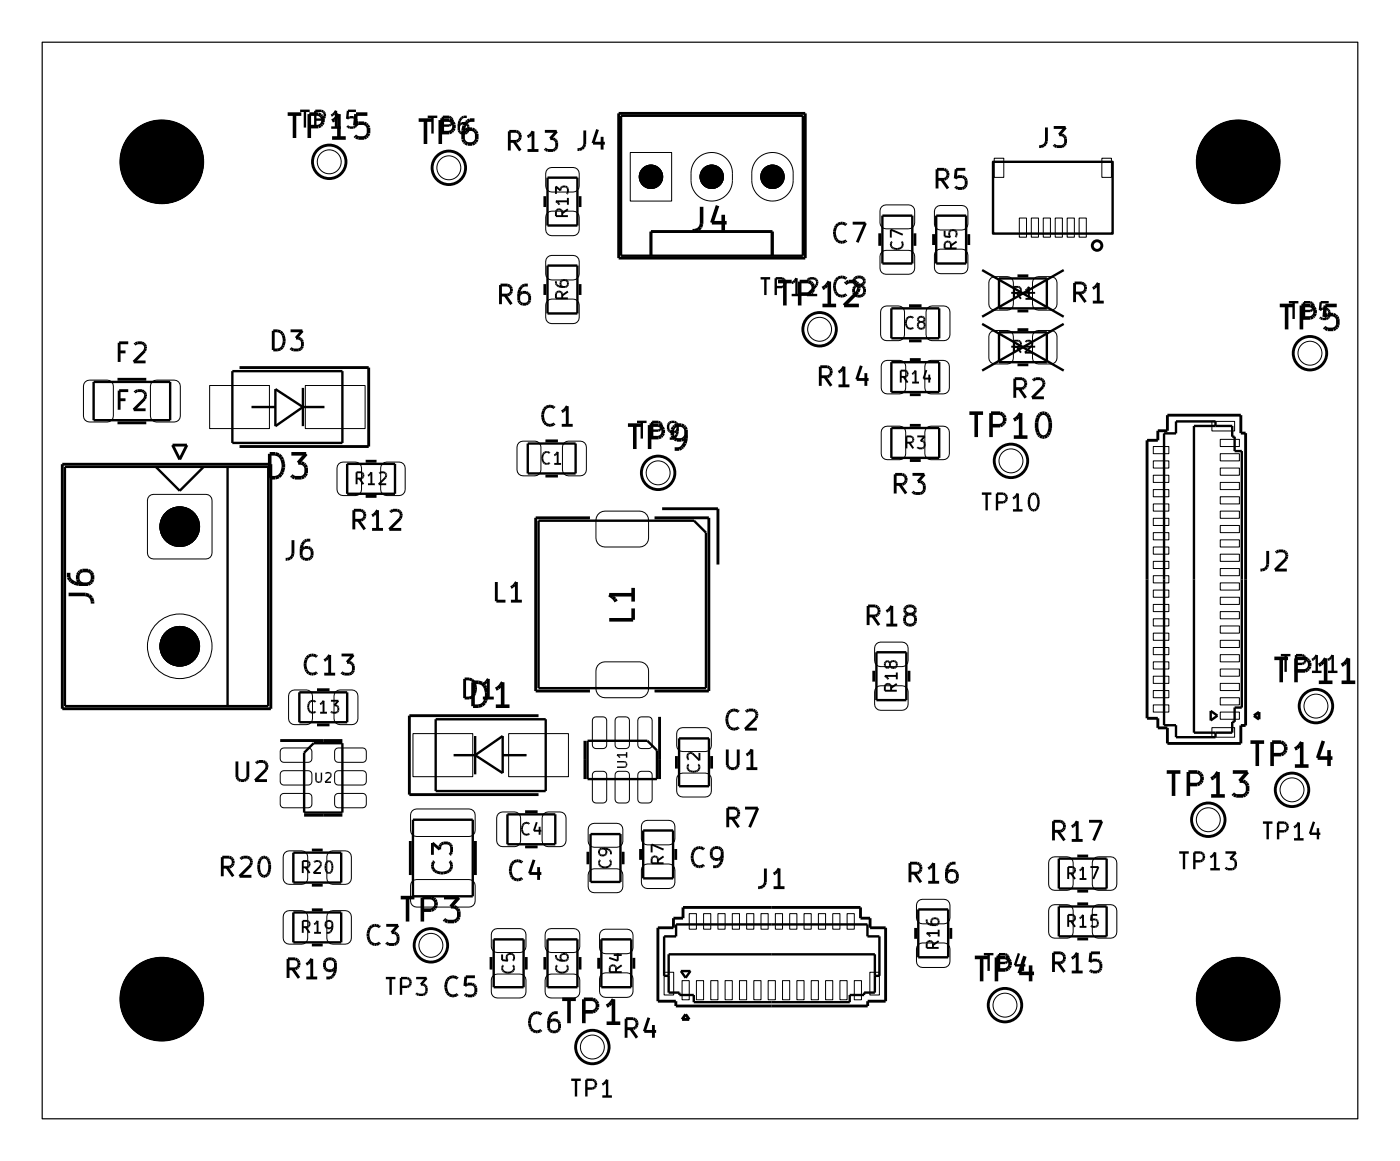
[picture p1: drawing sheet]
<svg xmlns="http://www.w3.org/2000/svg" width="59mm" height="49mm" viewBox="0 0 59 49" stroke-linecap="round" stroke-linejoin="round" font-family="sans-serif">
<g fill="none" stroke="#000" stroke-width=".15">
<path d="M6 6.2v1zM6 6.7h.6zM6.6 6.2v1zM7 7.2h.6zM7.3 6.2v1zM7.3 6.2l-.3 .3M51 6.2v1zM51 6.7h.6zM51.6 6.2v1zM52 7.2h.6zM52.1 6.2h.3zM52.1 6.2l-.1 .1"/>
<path d="M52.4 6.2l.2 .2M52.6 6.4v.1zM52.6 6.5l-.6 .7M6 41.2v1zM6 41.7h.6zM6.6 41.2v1zM7 41.2h.6zM7 42.1l.1 .1M7.1 42.2h.3zM7.2 41.6h.2zM7.4 41.6l.2 .2M7.6 41.8v.2z"/>
<path d="M7.6 41.2l-.4 .4M7.6 42l-.2 .2M51 41.2v1zM51 41.7h.6zM51.6 41.2v1zM52 41.9h.6zM52.2 41.2l-.2 .7M52.5 41.6v.6z"/>
</g>
<g fill="none" stroke="#000" stroke-width=".1">
<path d="M2.7 19.5v10zM2.7 19.5h8.5zM3.9 16h3.2zM3.9 16v1.6zM3.9 17.6h3.2zM6.5 19.5l1 1 1-1M7.1 16v1.6zM9.5 19.5v10zM9.7 15.5h4.6zM9.7 15.5v3zM9.7 18.5h4.6zM10.5 17h1z"/>
<path d="M11.2 19.5v10zM11.5 16.3v1.5zM11.5 16.3l1.2 .7-1.2 .8M12.7 17h.9zM12.7 16.2v1.6zM14.3 15.5v3zM14.5 19.4h2zM14.5 19.4v1.2zM16.5 19.4v1.2zM22.1 18.5h2zM22.1 18.5v1.3zM22.1 19.8h2z"/>
<path d="M22.9 7.4h1.2zM22.9 7.4v2zM22.9 9.4h1.2zM22.9 11.1h1.2zM22.9 11.1v2zM22.9 13.1h1.2zM24.1 18.5v1.3zM24.1 7.4v2zM24.1 11.1v2zM26 4.8h7.6zM26 4.8v5.9zM26 10.7h7.6z"/>
<path d="M27.2 9.7v1zM27.2 9.7h5.1zM32.3 9.7v1zM33.6 4.8v5.9zM36.9 9h1.2zM36.9 9v2zM36.9 11h1.2zM37.3 15.1h2zM37.3 15.1v1.3zM37.3 16.4h2zM37.3 17.9h2zM37.3 17.9v1.2z"/>
<path d="M37.3 19.1h2zM37.3 12.9h2zM37.3 12.9v1.2zM37.3 14.1h2zM38.1 9v2zM39.1 9h1.3zM39.1 9v2zM39.1 11h1.3zM39.3 15.1v1.3zM39.3 17.9v1.2zM39.3 12.9v1.2zM40.4 9v2z"/>
<path d="M41.1 13.5l3.4 2M41.1 11.3l3.4 1.9M41.5 6.8h5v3h-5zM41.8 13.9h2zM41.8 13.9v1.2zM41.8 15.1h2zM41.8 11.6h2zM41.8 11.6v1.3zM41.8 12.9h2zM43.8 13.9v1.2zM43.8 11.6v1.3zM44.5 13.5l-3.4 2"/>
<path d="M44.5 11.3l-3.4 1.9M48.7 18.1v6.1zM48.7 18.1h.5zM49.2 17.6v.5zM49.2 17.6h1.6zM49.9 17.8h.9zM49.9 17.8v6.4zM50.8 17.6v.2zM50.8 17.8h.7zM51.5 17.8v.5zM51.5 18.3h.1zM51.6 18.3v.6z"/>
<path d="M51.6 18.9h.3zM51.9 18.9v5.3zM2.7 29.5h8.5zM12.3 38.1h2zM12.3 38.1v1.3zM12.3 39.4h2zM12.3 35.6h2zM12.3 35.6v1.3zM12.3 36.9h2zM12.5 28.9h2zM12.5 28.9v1.3zM12.5 30.2h2z"/>
<path d="M12.7 31.5v2.5zM12.7 34h1.6zM13.1 31.1h1.2zM13.1 31.1l-.4 .4M14.3 38.1v1.3zM14.3 35.6v1.3zM14.3 31.1v2.9zM14.5 20.6h2zM14.5 28.9v1.3zM17.3 34.3h2.5zM17.3 34.3v3.2zM17.3 37.5h2.5z"/>
<path d="M18.2 30.1v3zM18.2 30.1h4.6zM18.2 33.1h4.6zM19 31.6h.9zM19.8 34.3v3.2zM19.9 30.8v1.6zM20.6 39.3h1.3zM20.6 39.3v2zM21 31.6h1zM21 30.8v1.5zM21 30.8l-1.1 .8 1.1 .7M21.2 34h2z"/>
<path d="M21.2 34v1.3zM21.2 35.3h2zM21.9 39.3v2zM22.5 21.8h6.5zM22.5 21.8v7zM22.5 28.8h7zM22.8 30.1v3zM22.9 39.3h1.2zM22.9 39.3v2zM23.2 34v1.3zM24.1 39.3v2zM24.6 31h2.5z"/>
<path d="M24.6 31v1.6zM24.6 32.6h2.9zM24.7 34.9h1.2zM24.7 34.9v2zM24.7 36.9h1.2zM25.1 39.3h1.3zM25.1 39.3v2zM25.9 34.9v2zM26.4 39.3v2zM26.9 34.7h1.2zM26.9 34.7v2zM26.9 36.7h1.2z"/>
<path d="M27.1 31l.4 .4M27.5 31.4v1.2zM27.8 39.1h.5zM27.8 39.1v1.7zM28 39.9v.9zM28 39.9h4.3zM28.1 34.7v2zM28.3 38.6h4zM28.3 38.6v.5zM28.4 30.9h1.2zM28.4 30.9v2zM28.4 32.9h1.2z"/>
<path d="M29 21.8l.5 .5M29.5 22.3v6.5zM29.6 30.9v2zM32.3 39.9h4.3zM32.3 38.6h4zM36.3 38.6v.5zM36.3 39.1h.5zM36.6 39.9v.9zM36.6 27.3h1.3zM36.6 27.3v2zM36.6 29.3h1.3zM36.8 39.1v1.7z"/>
<path d="M37.9 27.3v2zM38.4 38h1.2zM38.4 38v2zM39.6 38v2zM44.3 35.9h2zM44.3 35.9v1.2zM44.3 37.1h2zM44.3 37.9h2zM44.3 37.9v1.2zM44.3 39.1h2zM46.3 35.9v1.2zM46.3 37.9v1.2z"/>
<path d="M48.7 24.2v6.1zM48.7 30.3h.5zM49.2 30.3v.5zM49.2 30.8h1.6zM49.9 24.2v6.4zM49.9 30.6h.9zM50.6 29.7v.4zM50.6 29.7l.3 .2-.3 .2M50.8 30.6v.2zM50.8 30.6h.7zM51.5 30.2v.4zM51.5 30.2h.1z"/>
<path d="M51.6 29.6v.6zM51.6 29.6h.3zM51.9 24.2v5.4zM20.6 41.3h1.3zM22.9 41.3h1.2zM25.1 41.3h1.3zM27.8 40.8h.2zM28 40.8v.7zM28 41.5h.4zM28.4 41.5v.1zM28.4 41.6h.6zM28.5 40.6h.4z"/>
<path d="M28.5 40.6l.2 .3 .2-.3M29 41.6v.3zM29 41.9h3.3zM32.3 41.9h3.2zM35.5 41.6h.6zM35.5 41.6v.3zM36.1 41.5h.5zM36.1 41.5v.1zM36.6 40.8h.2zM36.6 40.8v.7zM38.4 40h1.2z"/>
</g>
<g fill="none" stroke="#000" stroke-width=".04">
<path d="M3.6 16l.9-.1 .2 .1v1.4l-.1 .2h-.9l-.2-.1v-1.4zM6.4 16l.9-.1 .2 .1v1.4l-.1 .2h-.9l-.2-.1v-1.4zM8.8 16.1h2.5v1.8h-2.5zM12.8 16.1h2.5v1.8h-2.5zM14.2 19.4l.7-.1 .2 .2v1l-.1 .2h-.7l-.2-.1v-1zM16 19.4l.7-.1 .2 .2v1l-.1 .2h-.6l-.3-.1v-1zM21.7 18.5l.7-.1 .2 .2v1l-.1 .3h-.6l-.3-.2v-1zM22.9 7.1l.2-.1h1l.1 .3v.6l-.2 .1h-1l-.2-.2zM22.9 8.9l.2-.1h1l.1 .3v.6l-.2 .2-1-.1-.2-.2zM22.9 10.7h.2h1l.1 .2v.6l-.2 .2h-1l-.2-.2zM22.9 12.6l.2-.1h1l.1 .3v.6l-.2 .1h-1l-.2-.2zM23.6 18.5l.7-.1 .2 .2v1l-.1 .3h-.6l-.3-.2v-1z"/>
<path d="M26.3 6.4h1.8v2h-1.8zM28.9 7.2v.3zM28.9 7.2l.1-.3 .1-.3 .3-.2h.4h.3l.3 .2 .2 .3v.3M28.9 7.5l.1 .4 .1 .3 .3 .1 .4 .1 .3-.1 .3-.2 .2-.2v-.4M30.6 7.2v.3zM31.4 7.2v.3zM31.4 7.2l.1-.3 .2-.3 .3-.2h.3h.3l.3 .2 .2 .3 .1 .3M31.4 7.5l.1 .4 .2 .3 .3 .1 .3 .1 .3-.1 .3-.2 .2-.2 .1-.4M33.2 7.2v.3zM36.9 10.5h.1h1.1l.1 .2v.6l-.2 .2-1.1-.1-.1-.2zM36.9 8.6h.1h1.1l.1 .2v.6l-.2 .2-1.1-.1-.1-.2zM36.9 12.9l.7-.1 .2 .1v1.1l-.1 .2h-.6l-.3-.1v-1.1z"/>
<path d="M36.9 15.1h.7l.2 .1 .1 1-.2 .2-.6 .1-.2-.2-.1-1zM36.9 17.9l.7-.1 .2 .2 .1 1-.2 .2h-.6l-.2-.1-.1-1zM38.7 15.1h.7l.3 .1v1l-.2 .2-.6 .1-.2-.2v-1zM38.7 17.9l.7-.1 .3 .2v1l-.2 .2h-.6l-.2-.1v-1zM38.8 12.9l.7-.1 .2 .1v1.1l-.1 .2h-.6l-.3-.1v-1.1zM39.1 8.7l.2-.1h1l.2 .2-.1 .7-.2 .1h-1l-.1-.2zM39.1 10.5l.2-.1h1l.2 .3-.1 .6-.2 .1h-1l-.1-.2zM41.4 13.9l.7-.1 .2 .2 .1 1-.2 .2h-.6l-.2-.1-.1-1zM41.4 11.6h.7l.2 .1 .1 1-.2 .2-.6 .1-.2-.2-.1-1zM41.6 6.6h.4v.8h-.4zM42.6 9.1h.3v.8h-.3zM43.1 9.1h.3v.8h-.3z"/>
<path d="M43.2 13.9l.7-.1 .3 .2v1l-.2 .2h-.6l-.2-.1v-1zM43.2 11.6h.7l.3 .1v1l-.2 .2-.6 .1-.2-.2v-1zM43.6 9.1h.3v.8h-.3zM44.1 9.1h.3v.8h-.3zM44.6 9.1h.3v.8h-.3zM45.1 9.1h.3v.8h-.3zM46.1 6.6h.4v.8h-.4zM48.2 19.9h.7v.3h-.7zM48.2 19.3h.7v.3h-.7zM48.2 18.7h.7v.3h-.7zM50.7 17.6h.9v.4h-.9zM51 19.6h.8v.3h-.8z"/>
<path d="M51 19h.8v.3h-.8zM51 18.4h.8v.3h-.8zM6.2 20.7h.2h2.2h.2l.1 .2v2.2l-.1 .2-.2 .1h-2.2l-.2-.1v-.2v-2.2zM11.8 31.3h1.1l.1 .1v.4l-.1 .1h-1.1l-.1-.2zM11.8 32.3l1.1-.1 .1 .2v.3l-.1 .1h-1.1l-.1-.1zM11.8 33.2h1.1l.1 .1v.4l-.1 .1h-1.1l-.1-.2zM11.9 38.1h.7l.2 .1 .1 1-.2 .2-.6 .1-.2-.2-.1-1zM11.9 35.6h.7l.2 .1 .1 1-.2 .2-.6 .1-.2-.2-.1-1zM12.1 28.9l.7-.1 .2 .2 .1 1-.2 .3h-.6l-.2-.2v-1zM13.7 38.1h.7l.3 .1v1l-.2 .2-.6 .1-.2-.2v-1zM13.7 35.6h.7l.3 .1v1l-.2 .2-.6 .1-.2-.2v-1zM14 33.2h1.2l.1 .1v.4l-.1 .1h-1.1l-.1-.2z"/>
<path d="M14 32.3l1.2-.1 .1 .2v.3l-.1 .1h-1.1l-.1-.1zM14 31.3h1.2l.1 .1v.4l-.1 .1h-1.1l-.1-.2zM14 28.9l.7-.1 .2 .2 .1 1-.2 .3h-.6l-.2-.2v-1zM17.2 33.9l.2-.1h2.3l.2 .3-.1 .7-.2 .2-2.3-.1-.1-.2zM17.2 36.8h.2h2.3l.2 .2-.1 .8-.2 .1h-2.3l-.1-.2zM17.3 30.7h2.5v1.8h-2.5zM20.6 38.9l.2-.1h1l.2 .3v.6l-.3 .1h-1l-.2-.2zM20.8 34l.7-.1 .2 .2 .1 1-.2 .3h-.6l-.2-.2v-1zM21.3 30.7h2.5v1.8h-2.5zM22.7 34l.7-.1 .2 .2 .1 1-.2 .3h-.6l-.2-.2v-1zM22.9 38.9l.1-.1h1.1l.1 .3v.6l-.2 .1h-1.1l-.1-.2zM24.7 34.5l.1-.1h1.1l.1 .3v.6l-.2 .1h-1.1l-.1-.2z"/>
<path d="M24.7 36.4l.1-.1h1.1l.1 .3v.6l-.2 .1h-1.1l-.1-.2zM24.8 30h.4l.2 .1v1l-.1 .2h-.4l-.1-.1zM24.8 32.3l.4-.1 .2 .1v1.1l-.1 .2h-.4l-.1-.1zM25 27.8l.3-.1h1.4h.3l.1 .3-.1 1-.3 .2h-1.4l-.2-.1-.2-.3zM25.1 21.4h.2h1.4h.3l.1 .3-.1 1-.3 .2h-1.4l-.2-.1-.2-.3v-.9zM25.1 38.9l.2-.1 1 .1 .2 .2-.1 .6-.2 .2-1-.1-.1-.2zM25.8 30h.4l.1 .1v1l-.1 .2h-.3l-.2-.1zM25.8 32.3l.4-.1 .1 .1v1.1l-.1 .2h-.3l-.2-.1zM26.7 30h.4l.2 .1v1l-.1 .2h-.4l-.1-.1zM26.7 32.3l.4-.1 .2 .1v1.1l-.1 .2h-.4l-.1-.1zM26.9 34.4l.2-.1h1l.1 .2v.7l-.2 .1h-1l-.2-.2zM26.9 36.2l.2-.1h1l.1 .3v.6l-.2 .1h-1l-.2-.2z"/>
<path d="M28.4 30.5l.1-.1h1.1l.1 .3v.6l-.2 .1h-1.1l-.1-.2zM28.4 32.4l.1-.1h1.1l.1 .3v.6l-.2 .1h-1.1l-.1-.2zM28.8 38.2h.3v.6h-.3zM29.4 38.2h.3v.6h-.3zM30 38.2h.3v.6h-.3zM30.6 38.2h.3v.6h-.3zM31.2 38.2h.3v.6h-.3zM31.8 38.2h.3v.6h-.3zM32.4 38.2h.3v.6h-.3zM33 38.2h.3v.6h-.3zM33.6 38.2h.3v.6h-.3zM34.2 38.2h.3v.6h-.3z"/>
<path d="M34.8 38.2h.3v.6h-.3zM35.4 38.2h.3v.6h-.3zM36.6 26.9l.2-.1 1 .1 .2 .2-.1 .6-.2 .2-1-.1-.1-.2zM36.6 28.7h.2h1l.2 .2-.1 .6-.2 .2h-1l-.1-.3zM38.4 39.5l.2-.1h1l.1 .3v.6l-.2 .1h-1l-.2-.2zM38.4 37.7l.2-.1h1l.1 .2v.7l-.2 .1h-1l-.2-.2zM43.9 35.9l.7-.1 .2 .2 .1 1-.2 .2h-.6l-.2-.1-.1-1zM43.9 37.9l.7-.1 .2 .2 .1 1-.2 .2h-.6l-.2-.1-.1-1zM45.7 35.9l.7-.1 .3 .2v1l-.2 .2h-.6l-.2-.1v-1zM45.7 37.9l.7-.1 .3 .2v1l-.2 .2h-.6l-.2-.1v-1zM48.2 29.5h.7v.3h-.7zM48.2 28.9h.7v.3h-.7z"/>
<path d="M48.2 28.3h.7v.3h-.7zM48.2 27.7h.7v.3h-.7zM48.2 27.1h.7v.3h-.7zM48.2 26.5h.7v.3h-.7zM48.2 25.9h.7v.3h-.7zM48.2 25.3h.7v.3h-.7zM48.2 24.7h.7v.3h-.7zM48.2 24.1h.7v.3h-.7zM48.2 23.5h.7v.3h-.7zM48.2 22.9h.7v.3h-.7zM48.2 22.3h.7v.3h-.7zM48.2 21.7h.7v.3h-.7z"/>
<path d="M48.2 21.1h.7v.3h-.7zM48.2 20.5h.7v.3h-.7zM50.7 30.4h.9v.4h-.9zM51 29.8h.8v.3h-.8zM51 29.2h.8v.3h-.8zM51 28.6h.8v.3h-.8zM51 28h.8v.3h-.8zM51 27.4h.8v.3h-.8zM51 26.8h.8v.3h-.8zM51 26.2h.8v.3h-.8zM51 25.6h.8v.3h-.8zM51 25h.8v.3h-.8z"/>
<path d="M51 24.4h.8v.3h-.8zM51 23.8h.8v.3h-.8zM51 23.2h.8v.3h-.8zM51 22.6h.8v.3h-.8zM51 22h.8v.3h-.8zM51 21.4h.8v.3h-.8zM51 20.8h.8v.3h-.8zM51 20.2h.8v.3h-.8zM20.6 40.8l.2-.1h1l.2 .3v.6l-.3 .1h-1l-.2-.2zM22.9 40.8l.1-.1h1.1l.1 .3v.6l-.2 .1h-1.1l-.1-.2zM25.1 40.7h.2h1l.2 .2-.1 .6-.2 .2h-1l-.1-.3zM27.8 40.6h.4v1h-.4z"/>
<path d="M28.5 41h.3v.8h-.3zM29.1 41h.3v.8h-.3zM29.7 41h.3v.8h-.3zM30.3 41h.3v.8h-.3zM30.9 41h.3v.8h-.3zM31.5 41h.3v.8h-.3zM32.1 41h.3v.8h-.3zM32.7 41h.3v.8h-.3zM33.3 41h.3v.8h-.3zM33.9 41h.3v.8h-.3zM34.5 41h.3v.8h-.3zM35.1 41h.3v.8h-.3z"/>
<path d="M35.7 41h.3v.8h-.3zM36.4 40.6h.4v1h-.4z"/>
<circle cx="6.8" cy="6.8" r="1.75"/>
<circle cx="13.8" cy="6.8" r=".5"/>
<circle cx="18.8" cy="7" r=".5"/>
<circle cx="27.5" cy="19.8" r=".5"/>
<circle cx="34.3" cy="13.8" r=".5"/>
<circle cx="42.3" cy="19.3" r=".5"/>
<circle cx="51.8" cy="6.8" r="1.75"/>
<circle cx="54.8" cy="14.8" r=".5"/>
<circle cx="7.5" cy="27" r="1.35"/>
<circle cx="18" cy="39.5" r=".5"/>
<circle cx="50.5" cy="34.3" r=".5"/>
<circle cx="54" cy="33" r=".5"/>
<circle cx="55" cy="29.5" r=".5"/>
<circle cx="6.8" cy="41.8" r="1.75"/>
<circle cx="24.8" cy="43.8" r=".5"/>
<circle cx="42" cy="42" r=".5"/>
<circle cx="51.8" cy="41.8" r="1.75"/>
</g>
<g fill="#000">
<circle cx="6.8" cy="6.8" r="1.75"/>
<circle cx="27.2" cy="7.4" r=".51"/>
<circle cx="29.8" cy="7.4" r=".51"/>
<circle cx="32.3" cy="7.4" r=".51"/>
<circle cx="51.8" cy="6.8" r="1.75"/>
<circle cx="7.5" cy="27" r=".85"/>
<circle cx="7.5" cy="22" r=".85"/>
<circle cx="6.8" cy="41.8" r="1.75"/>
<circle cx="51.8" cy="41.8" r="1.75"/>
</g>
<g fill="none" stroke="#000" stroke-width=".12">
<path d="M2.6 19.4v10.2zM2.6 19.4h8.7zM4.9 15.9h1.2zM4.9 17.7h1.2zM7.2 18.6h.6zM7.2 18.6l.3 .6 .3-.6M10 15.4h5.4zM10 18.7h5.4zM11.3 19.4v10.2zM15.3 19.3h.4zM15.4 15.4v3.3zM22.8 8.2v.5z"/>
<path d="M22.8 11.9v.4zM22.8 18.4h.5zM22.8 19.9h.5zM24.2 8.2v.5zM24.2 11.9v.4zM25.9 4.7h7.8zM25.9 4.7v6.1zM25.9 10.8h7.8zM27.2 9.7h5.1zM27.2 9.7v1zM32.3 9.7v1zM33.7 4.7v6.1z"/>
<path d="M36.8 9.8v.5zM38 12.8h.5zM38 14.2h.5zM38 15h.5zM38 16.5h.5zM38 17.8h.5zM38 19.2h.5zM38.2 9.8v.5zM39 9.8v.4zM40.5 9.8v.4zM42.5 13.8h.5zM42.5 15.2h.5z"/>
<path d="M42.5 11.5h.5zM42.5 13h.5zM48 18.4h.4zM48 18.4v5.8zM48.4 18h.4zM48.4 18v.4zM48.8 17.4h3.1zM48.8 17.4v.6zM51.9 17.4v.7zM51.9 18.1h.2zM52.1 18.1v6.1zM2.6 29.6h8.7z"/>
<path d="M11.7 31h1.8zM12.7 34.1h.8zM13 38h.5zM13 39.5h.5zM13 35.5h.5zM13 37h.5zM13.3 28.8h.5zM13.3 30.3h.5zM13.5 31h.8zM13.5 34.1h.8zM15.3 20.7h.4zM17.1 29.9v3.3z"/>
<path d="M17.1 29.9h5.4zM17.1 33.2h5.4zM17.2 35.2v1.4zM19.9 35.2v1.4zM22 33.9h.5zM22 35.4h.5zM22.4 21.6v7.3zM22.4 21.6h2.3zM22.4 28.9h2.3zM24.5 31v.8zM24.5 31.8v.8zM24.6 35.6v.5z"/>
<path d="M26 35.6v.5zM26.8 35.5v.4zM27.4 21.6h2.2zM27.4 28.9h2.2zM27.5 38.8v3zM27.5 38.8h.7zM27.6 30v1.8zM27.6 31.8v.8zM27.7 21.3h2.3zM28.2 38.4v.4zM28.2 38.4h.4zM28.2 35.5v.4z"/>
<path d="M28.3 31.6v.5zM28.6 37.9v.5zM28.6 37.9h3.7zM29.6 21.6v7.3zM29.7 31.6v.5zM30 21.3v2.3zM32.3 37.9h3.7zM36 37.9v.5zM36 38.4h.4zM36.4 38.4v.4zM36.4 38.8h.6zM36.5 28v.5z"/>
<path d="M37 38.8v3zM38 28v.5zM38.3 38.8v.4zM39.7 38.8v.4zM45 35.8h.5zM45 37.2h.5zM45 37.8h.5zM45 39.2h.5zM48 24.2v5.8zM48 30h.4zM48.4 30v.4zM48.4 30.4h.4z"/>
<path d="M48.8 30.4v.7zM48.8 31.1h3.1zM51.9 30.3h.2zM51.9 30.3v.8zM52.1 24.2v6.1zM52.6 29.8v.3zM52.6 29.8l-.2 .1 .2 .2M20.5 40v.5zM22 40v.5zM22.8 40v.5zM24.2 40v.5zM25 40v.5z"/>
<path d="M26.5 40v.5zM27.5 41.8h.8zM28.3 41.8v.2zM28.3 42h4zM28.5 42.6h.3zM28.5 42.6l.2-.2 .1 .2M32.3 42h4zM36.3 41.8v.2zM36.3 41.8h.7z"/>
<circle cx="13.8" cy="6.8" r=".7"/>
<circle cx="18.8" cy="7" r=".7"/>
<circle cx="27.5" cy="19.8" r=".7"/>
<circle cx="34.3" cy="13.8" r=".7"/>
<circle cx="42.3" cy="19.3" r=".7"/>
<circle cx="45.9" cy="10.3" r=".2"/>
<circle cx="54.8" cy="14.8" r=".7"/>
<circle cx="18" cy="39.5" r=".7"/>
<circle cx="50.5" cy="34.3" r=".7"/>
<circle cx="54" cy="33" r=".7"/>
<circle cx="55" cy="29.5" r=".7"/>
<circle cx="24.8" cy="43.8" r=".7"/>
<circle cx="42" cy="42" r=".7"/>
</g>
<path d="M1.8 1.8h55v45h-55z" fill="none" stroke="#000" stroke-width=".05"/>
<g font-size="1.3">
<text x="12.3" y="5.8">TP15</text>
<text x="17.7" y="6.1">TP6</text>
<text x="29.1" y="9.7">J4</text>
<text x="32.8" y="12.8">TP12</text>
<text x="53.7" y="13.8">TP5</text>
<text x="11.2" y="20">D3</text>
<text x="26.4" y="18.8">TP9</text>
<text x="40.8" y="18.3">TP10</text>
<text x="3.9" y="25.1" transform="rotate(-90 3.9 25.1)">J6</text>
<text x="19.7" y="29.6">D1</text>
<text x="26.5" y="26" transform="rotate(-90 26.5 26)">L1</text>
<text x="53.6" y="28.6">TP11</text>
<text x="49.1" y="33.3">TP13</text>
<text x="52.6" y="32.1">TP14</text>
<text x="16.9" y="38.6">TP3</text>
<text x="40.9" y="41.1">TP4</text>
<text x="23.7" y="42.8">TP1</text>
</g>
<g font-size="1.1">
<text x="21.4" y="6.3">R13</text>
<text x="24.2" y="6.3">J4</text>
<text x="34.9" y="10.2">C7</text>
<text x="39.1" y="7.9">R5</text>
<text x="43.5" y="6.2">J3</text>
<text x="5" y="17.2">F2</text>
<text x="5" y="15.2">F2</text>
<text x="11.4" y="14.7">D3</text>
<text x="20.9" y="12.8">R6</text>
<text x="22.7" y="17.8">C1</text>
<text x="34.4" y="16.2">R14</text>
<text x="34.9" y="12.4">C8</text>
<text x="42.4" y="16.7">R2</text>
<text x="44.9" y="12.7">R1</text>
<text x="12" y="23.4">J6</text>
<text x="14.9" y="22.2">R12</text>
<text x="37.4" y="20.7">R3</text>
<text x="52.8" y="23.9">J2</text>
<text x="12.9" y="28.2">C13</text>
<text x="19.4" y="29.2">D1</text>
<text x="20.7" y="25.2">L1</text>
<text x="36.4" y="26.2">R18</text>
<text x="9.9" y="32.7">U2</text>
<text x="30.4" y="32.2">U1</text>
<text x="30.4" y="30.5">C2</text>
<text x="30.4" y="34.6">R7</text>
<text x="44.1" y="35.2">R17</text>
<text x="9.4" y="36.7">R20</text>
<text x="12.1" y="40.9">R19</text>
<text x="15.4" y="39.5">C3</text>
<text x="18.6" y="41.7">C5</text>
<text x="18.9" y="36.5" transform="rotate(-90 18.9 36.5)">C3</text>
<text x="21.3" y="36.8">C4</text>
<text x="28.9" y="36.3">C9</text>
<text x="31.8" y="37.1">J1</text>
<text x="38.1" y="36.9">R16</text>
<text x="44.1" y="40.7">R15</text>
<text x="22.1" y="43.2">C6</text>
<text x="26.1" y="43.4">R4</text>
</g>
<g font-size=".9">
<text x="12.8" y="5.4">TP15</text>
<text x="18" y="5.6">TP6</text>
<text x="32" y="12.4">TP12</text>
<text x="54" y="13.4">TP5</text>
<text x="26.7" y="18.4">TP9</text>
<text x="41.3" y="21.4">TP10</text>
<text x="53.8" y="28.1">TP11</text>
<text x="53" y="35.1">TP14</text>
<text x="16.2" y="41.6">TP3</text>
<text x="41.2" y="40.6">TP4</text>
<text x="49.5" y="36.4">TP13</text>
<text x="24" y="45.9">TP1</text>
</g>
<g font-size=".7">
<text x="23.8" y="9" transform="rotate(-90 23.8 9)">R13</text>
<text x="37.8" y="10.4" transform="rotate(-90 37.8 10.4)">C7</text>
<text x="40" y="10.4" transform="rotate(-90 40 10.4)">R5</text>
<text x="23.8" y="12.5" transform="rotate(-90 23.8 12.5)">R6</text>
<text x="37.7" y="16">R14</text>
<text x="37.9" y="13.8">C8</text>
<text x="42.4" y="14.8">R2</text>
<text x="42.4" y="12.5">R1</text>
<text x="15" y="20.3">R12</text>
<text x="22.7" y="19.4">C1</text>
<text x="37.9" y="18.8">R3</text>
<text x="13" y="29.8">C13</text>
<text x="37.5" y="28.8" transform="rotate(-90 37.5 28.8)">R18</text>
<text x="21.8" y="34.9">C4</text>
<text x="29.3" y="32.3" transform="rotate(-90 29.3 32.3)">C2</text>
<text x="12.7" y="39">R19</text>
<text x="12.7" y="36.5">R20</text>
<text x="21.5" y="40.7" transform="rotate(-90 21.5 40.7)">C5</text>
<text x="23.8" y="40.7" transform="rotate(-90 23.8 40.7)">C6</text>
<text x="25.6" y="36.3" transform="rotate(-90 25.6 36.3)">C9</text>
<text x="26" y="40.7" transform="rotate(-90 26 40.7)">R4</text>
<text x="27.8" y="36.1" transform="rotate(-90 27.8 36.1)">R7</text>
<text x="39.3" y="39.6" transform="rotate(-90 39.3 39.6)">R16</text>
<text x="44.7" y="36.8">R17</text>
<text x="44.7" y="38.8">R15</text>
</g>
<g font-size=".5">
<text x="13.2" y="32.7">U2</text>
<text x="26.2" y="32.1" transform="rotate(-90 26.2 32.1)">U1</text>
</g>
</svg>
